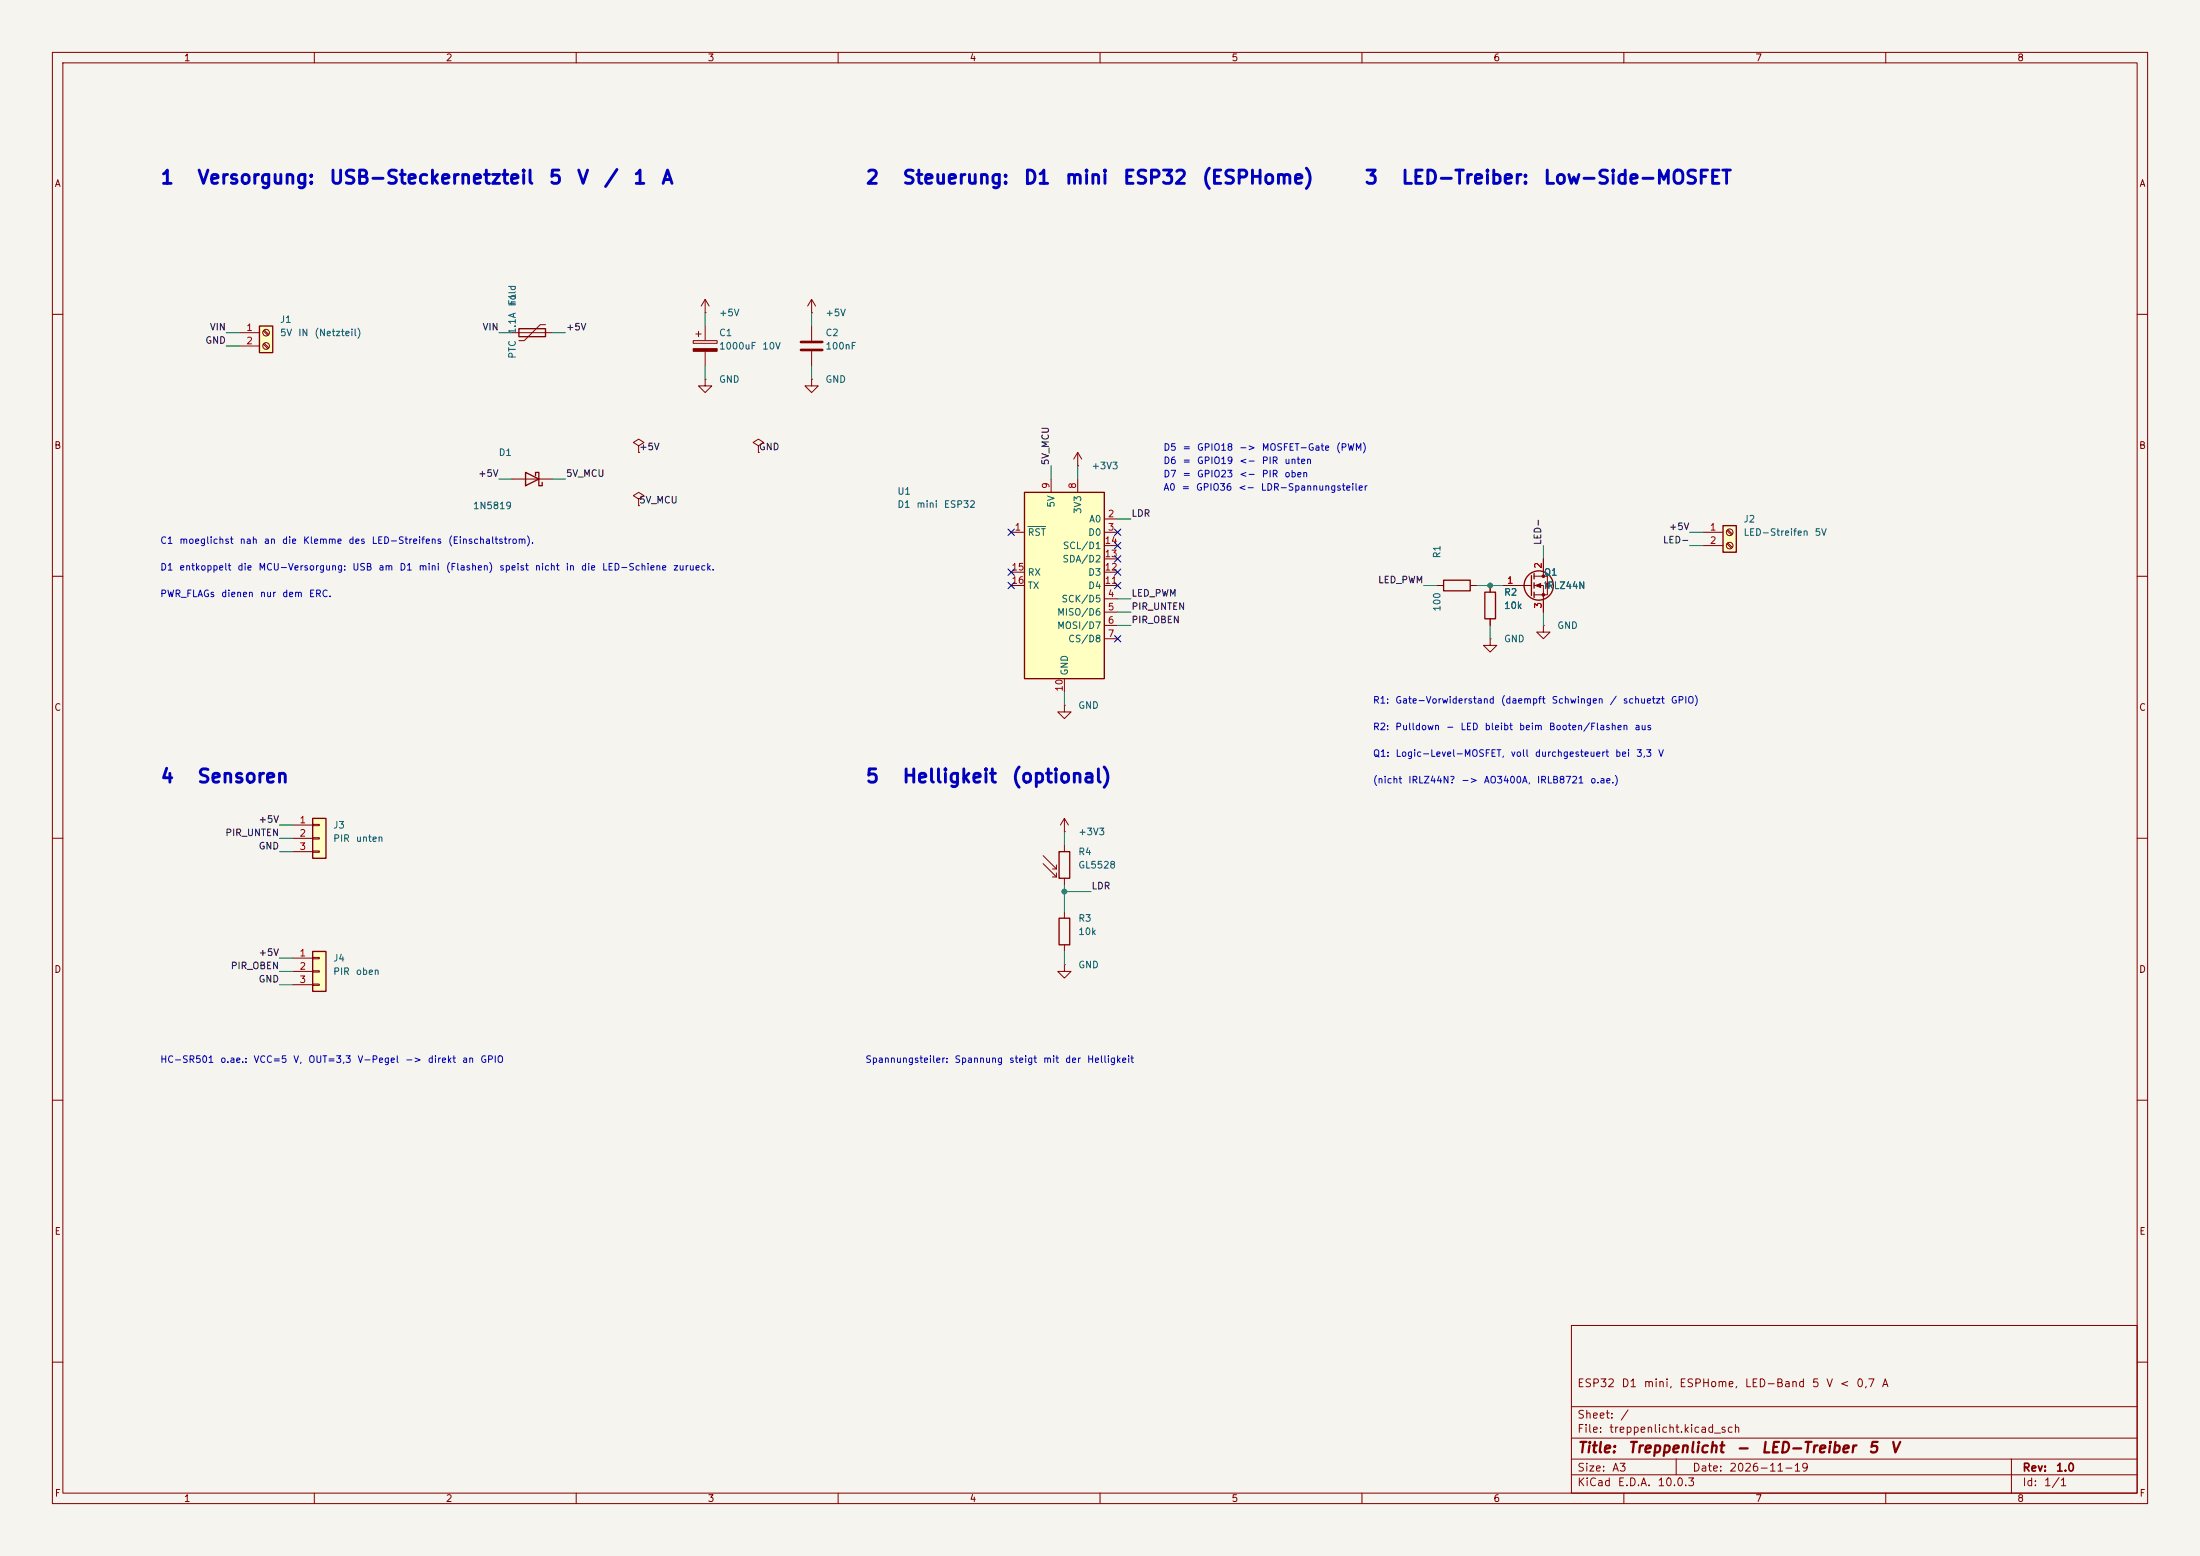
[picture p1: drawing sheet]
<svg xmlns="http://www.w3.org/2000/svg" width="420mm" height="297mm" viewBox="0 0 420 297" stroke-linecap="round" stroke-linejoin="round" font-family="sans-serif">
<path d="M0 0h420v297h-420z" fill="#f5f4ef" stroke="#f5f4ef" stroke-width=".19"/>
<g fill="none" stroke="#840000" stroke-width=".19">
<path d="M10 10h400v277h-400zM12 12h396v273h-396zM60 10v2M110 10v2M160 10v2M210 10v2M260 10v2M310 10v2M360 10v2M10 60h2M408 60h2M10 110h2"/>
<path d="M408 110h2M10 160h2M408 160h2M10 210h2M408 210h2M300 253h108v32h-108zM10 260h2M300 278.5h108M300 274.5h108M300 268.5h108M320 278.5v3M384 278.5v6.5"/>
<path d="M408 260h2M60 285v2M110 285v2M160 285v2M210 285v2M260 285v2M300 281.5h108M310 285v2M360 285v2"/>
</g>
<path d="M328.9 100.3h2.6v5.1h-2.6z" fill="#ffffc2"/>
<path d="M328.9 100.3h2.6v5.1h-2.6z" fill="none" stroke="#840000" stroke-width=".25"/>
<g fill="none" stroke="#840000" stroke-width=".19">
<path d="M154.9 59.7h.1M154.9 57.2l-.7 1.2M154.9 57.2l.8 1.2M154.9 57.2v2.5M325.1 101.6h3.8M325.1 104.1h3.8M329.7 101.3l.8 .8M329.7 103.8l.8 .8M329.8 101.1l.9 .8M329.8 103.6l.9 .9"/>
<circle cx="330.2" cy="104.1" r=".63"/>
<circle cx="330.2" cy="101.6" r=".63"/>
</g>
<path d="M49.5 62.2h2.6v5.1h-2.6z" fill="#ffffc2"/>
<g fill="none" stroke="#840000" stroke-width=".25">
<path d="M49.5 62.2h2.6v5.1h-2.6zM292.4 109.9v3.8M292.9 109.5v1M292.9 111.3v1M292.9 113v1"/>
<circle cx="293.8" cy="111.8" r="2.79"/>
</g>
<g fill="none" stroke="#840000" stroke-width=".19">
<path d="M45.7 63.5h3.8M45.7 66h3.8M50.3 63.2l.8 .8M50.3 65.7l.8 .8M50.4 63l.9 .8M50.4 65.5l.9 .9M154.9 72.4v1.3h1.3l-1.3 1.2-1.2-1.2h1.2M154.9 72.4h.1M287 111.8h5.4M292.9 110h2.5v3.5h-2.5M292.9 111.8h1.7v5M294.6 119.4v1.3h1.3l-1.3 1.2-1.2-1.2h1.2"/>
<path d="M294.6 119.4h.1M294.6 106.7v3.3M294.9 111.3l1 .2M295.4 111.4l.4 .6h-.8z"/>
<circle cx="50.8" cy="66" r=".63"/>
<circle cx="50.8" cy="63.5" r=".63"/>
</g>
<g fill="#840000" stroke="#840000" stroke-width=".19">
<path d="M293.1 111.8l1-.4v.7z"/>
<circle cx="294.6" cy="110" r=".25"/>
<circle cx="294.6" cy="113.5" r=".25"/>
</g>
<path d="M59.7 156.2h2.5v7.6h-2.5z" fill="#ffffc2"/>
<path d="M100.3 90.2l2.6 1.2-2.6 1.3zM102.2 90.8v-.6h.7v2.5h.6v-.6M275.6 110.7h5.1v2.1h-5.1zM283.5 113h2v5.1h-2zM59.7 156.2h2.5v7.6h-2.5zM202.2 175.3h2v5h-2z" fill="none" stroke="#840000" stroke-width=".25"/>
<g fill="none" stroke="#840000" stroke-width=".19">
<path d="M97.8 91.4h7.6M274.3 111.8h1.3M280.7 111.8h1.2M284.5 111.8v1.2M284.5 118.1v1.3M284.5 121.9v1.3h1.2l-1.2 1.3-1.3-1.3h1.3M284.5 121.9h.1M55.9 157.5h3.8M59.7 157.4h1.3v.2h-1.3zM59.7 159.9h1.3v.2h-1.3zM55.9 160h3.8M55.9 162.6h3.8"/>
<path d="M59.7 162.4h1.3v.3h-1.3zM203.2 174v1.3M203.2 184.2v1.2h1.3l-1.3 1.3-1.3-1.3h1.3M203.2 184.2h.1M203.2 180.3v1.3"/>
</g>
<path d="M59.7 181.6h2.5v7.6h-2.5z" fill="#ffffc2"/>
<path d="M59.7 181.6h2.5v7.6h-2.5z" fill="none" stroke="#840000" stroke-width=".25"/>
<path d="M55.9 182.9h3.8M55.9 185.4h3.8M55.9 188h3.8M59.7 182.8h1.3v.2h-1.3zM59.7 185.3h1.3v.2h-1.3zM59.7 187.8h1.3v.3h-1.3z" fill="none" stroke="#840000" stroke-width=".19"/>
<path d="M195.6 94h15.2v35.5h-15.2z" fill="#ffffc2"/>
<path d="M99.1 62.7h5v1.6h-5zM195.6 94h15.2v35.5h-15.2zM202.2 162.6h2v5h-2z" fill="none" stroke="#840000" stroke-width=".25"/>
<g fill="none" stroke="#840000" stroke-width=".19">
<path d="M134.6 59.7h.1M134.6 57.2l-.7 1.2M134.6 57.2l.8 1.2M134.6 57.2v2.5M97.8 63.5h7.6M104.1 62h-1l-3 3h-1M132.3 65h4.6v.5h-4.6zM132.8 63.8h1.1M133.3 63.2v1.1M134.6 72.4v1.3h1.3l-1.3 1.2-1.3-1.2h1.3M134.6 72.4h.1M134.6 62.2v2.8"/>
<path d="M134.6 67.1v2.8M154.9 62.2v2.8M154.9 67.1v2.8M121.9 95.3l1-.7-1-.6-1 .6 1 .7v1.2M121.9 96.5h.1M121.9 85.1l1-.6-1-.7-1 .7 1 .6v1.3M121.9 86.4h.1M144.8 85.1l1-.6-1-.7-1 .7 1 .6v1.3M144.8 86.4h.1M200.7 91.4v2.6M205.7 88.9h.1M205.7 86.4v2.5"/>
<path d="M205.7 91.4v2.6M205.7 86.4l-.7 1.2M205.7 86.4l.8 1.2M210.8 99.1h2.6M193 101.6h2.6M193 111.8h2.6M193 109.2h2.6M210.8 101.6h2.6M210.8 114.3h2.6M210.8 116.8h2.6M210.8 119.4h2.6M210.8 111.8h2.6"/>
<path d="M210.8 109.2h2.6M210.8 106.7h2.6M210.8 104.1h2.6M284.5 111.8v1.2M284.5 118.1v1.3M287 111.8h2.6M294.6 106.7v2.5M294.6 114.3v2.5M203.2 134.6v1.3h1.3l-1.3 1.3-1.3-1.3h1.3M203.2 134.6h.1M203.2 129.5v2.6M210.8 121.9h2.6"/>
<path d="M203.2 158.8h.1M203.2 156.2v2.6M203.2 156.2l-.8 1.3M203.2 156.2l.8 1.3M199.1 163.3l2.6 2.6M199.1 164.8l2.6 2.6M200.9 165.9h.8M200.9 167.4h.8M201.7 165.1v.8M201.7 166.6v.8M203.2 161.3v1.3M203.2 167.6v1.3"/>
</g>
<path d="M196.2 100.5h3.4" fill="none" stroke="#006464" stroke-width=".19"/>
<path d="M132.3 66.5h4.6v.6h-4.6z" fill="#840000" stroke="#840000" stroke-width=".19"/>
<path d="M152.9 65.3h4.1M152.9 66.8h4.1" fill="none" stroke="#840000" stroke-width=".51"/>
<g fill="none" stroke="#009600" stroke-width=".19">
<path d="M134.6 59.7v2.5M154.9 59.7v2.5M43.2 63.5h2.5M43.2 66h2.5M95.2 63.5h2.6M105.4 63.5h2.5M134.6 69.9v2.5M154.9 69.9v2.5M95.2 91.4h2.6M105.4 91.4h2.5M200.7 88.9v2.5M205.7 88.9v2.5"/>
<path d="M213.4 99.1h2.5M213.4 114.3h2.5M213.4 116.8h2.5M213.4 119.4h2.5M271.8 111.8h2.5M281.9 111.8h5.1M284.5 119.4v2.5M294.6 104.1v2.6M294.6 116.8v2.6M322.6 101.6h2.5M322.6 104.1h2.5M203.2 132.1v2.5"/>
<path d="M53.3 157.5h2.6M203.2 158.8v2.5M53.3 162.6h2.6M53.3 160h2.6M203.2 168.9v5.1M203.2 170.2h5.1M53.3 185.4h2.6M53.3 188h2.6M53.3 182.9h2.6M203.2 181.6v2.6"/>
</g>
<g fill="none" stroke="#000084" stroke-width=".19">
<path d="M192.4 111.2l1.2 1.2M192.4 108.6l1.2 1.2M192.4 101l1.2 1.2M193.6 111.2l-1.2 1.2M193.6 108.6l-1.2 1.2M193.6 101l-1.2 1.2M212.8 103.5l1.2 1.2M212.8 101l1.2 1.2M212.8 106.1l1.2 1.2M212.8 111.2l1.2 1.2M212.8 108.6l1.2 1.2M214 103.5l-1.2 1.2"/>
<path d="M214 101l-1.2 1.2M214 106.1l-1.2 1.2M214 111.2l-1.2 1.2M214 108.6l-1.2 1.2M212.8 121.3l1.2 1.2M214 121.3l-1.2 1.2"/>
</g>
<g fill="#009600" stroke="#009600" stroke-width=".19">
<circle cx="203.2" cy="170.2" r=".46"/>
<circle cx="284.5" cy="111.8" r=".46"/>
</g>
<g font-size="2.5" fill="#0000c2">
<text x="30.5" y="35.8">1</text>
<text x="37.5" y="35.8">Versorgung:</text>
<text x="62.7" y="35.8">USB-Steckernetzteil</text>
<text x="104.6" y="35.8">5</text>
<text x="110" y="35.8">V</text>
<text x="115.1" y="35.8">/</text>
<text x="120.7" y="35.8">1</text>
<text x="126.1" y="35.8">A</text>
<text x="165.1" y="35.8">2</text>
<text x="172.1" y="35.8">Steuerung:</text>
<text x="195.3" y="35.8">D1</text>
<text x="203.2" y="35.8">mini</text>
<text x="214.2" y="35.8">ESP32</text>
<text x="229.3" y="35.8">(ESPHome)</text>
<text x="260.3" y="35.8">3</text>
<text x="267.4" y="35.8">LED-Treiber:</text>
<text x="294.5" y="35.8">Low-Side-MOSFET</text>
<text x="30.5" y="150.1">4</text>
<text x="37.5" y="150.1">Sensoren</text>
<text x="165.1" y="150.1">5</text>
<text x="172.1" y="150.1">Helligkeit</text>
<text x="193" y="150.1">(optional)</text>
</g>
<g font-size="2" fill="#840000">
<text x="301" y="277.8">Title:</text>
<text x="310.7" y="277.8">Treppenlicht</text>
<text x="331.3" y="277.8">-</text>
<text x="336.1" y="277.8">LED-Treiber</text>
<text x="356.5" y="277.8">5</text>
<text x="360.7" y="277.8">V</text>
</g>
<g font-size="1.5" fill="#840000">
<text x="301" y="265.1">ESP32</text>
<text x="309.4" y="265.1">D1</text>
<text x="313.7" y="265.1">mini,</text>
<text x="320.5" y="265.1">ESPHome,</text>
<text x="333" y="265.1">LED-Band</text>
<text x="345.8" y="265.1">5</text>
<text x="348.5" y="265.1">V</text>
<text x="351.1" y="265.1">&lt;</text>
<text x="354.2" y="265.1">0,7</text>
<text x="359.1" y="265.1">A</text>
<text x="301" y="273.8">File:</text>
<text x="301" y="271.1">Sheet:</text>
<text x="307.1" y="273.8">treppenlicht.kicad_sch</text>
<text x="309.2" y="271.1">/</text>
<text x="301" y="281.2">Size:</text>
<text x="307.6" y="281.2">A3</text>
<text x="323" y="281.2">Date:</text>
<text x="330" y="281.2">2026-11-19</text>
<text x="386" y="281.2">Rev:</text>
<text x="392.4" y="281.2">1.0</text>
<text x="301" y="284">KiCad</text>
<text x="308.7" y="284">E.D.A.</text>
<text x="316.3" y="284">10.0.3</text>
<text x="386" y="284">Id:</text>
<text x="390.1" y="284">1/1</text>
</g>
<g font-size="1.3" fill="#840000">
<text x="35" y="12">1</text>
<text x="85" y="12">2</text>
<text x="135" y="12">3</text>
<text x="185" y="12">4</text>
<text x="235" y="12">5</text>
<text x="285" y="12">6</text>
<text x="335" y="12">7</text>
<text x="385" y="12">8</text>
<text x="10.3" y="36">A</text>
<text x="408.3" y="36">A</text>
<text x="10.3" y="86">B</text>
<text x="408.2" y="86">B</text>
<text x="10.3" y="136">C</text>
<text x="408.2" y="136">C</text>
<text x="10.3" y="186">D</text>
<text x="408.2" y="186">D</text>
<text x="10.3" y="236">E</text>
<text x="408.3" y="236">E</text>
<text x="10.3" y="286">F</text>
<text x="35" y="287">1</text>
<text x="85" y="287">2</text>
<text x="135" y="287">3</text>
<text x="185" y="287">4</text>
<text x="235" y="287">5</text>
<text x="285" y="287">6</text>
<text x="335" y="287">7</text>
<text x="385" y="287">8</text>
<text x="408.3" y="286">F</text>
</g>
<g font-size="1.3" fill="#006464">
<text x="98.8" y="58.6" transform="rotate(-90 98.8 58.6)">hold</text>
<text x="98.8" y="58.4" transform="rotate(-90 98.8 58.4)">F1</text>
<text x="53.3" y="61.9">J1</text>
<text x="53.3" y="64.5">5V</text>
<text x="56.8" y="64.5">IN</text>
<text x="59.9" y="64.5">(Netzteil)</text>
<text x="98.8" y="63.9" transform="rotate(-90 98.8 63.9)">1.1A</text>
<text x="137.2" y="60.7">+5V</text>
<text x="137.2" y="64.5">C1</text>
<text x="157.5" y="60.7">+5V</text>
<text x="157.5" y="64.5">C2</text>
<text x="98.8" y="68.6" transform="rotate(-90 98.8 68.6)">PTC</text>
<text x="137.2" y="67">1000uF</text>
<text x="145.4" y="67">10V</text>
<text x="157.5" y="67">100nF</text>
<text x="137.2" y="73.4">GND</text>
<text x="157.5" y="73.4">GND</text>
<text x="95.1" y="87.3">D1</text>
<text x="208.3" y="89.9">+3V3</text>
<text x="171.2" y="94.7">U1</text>
<text x="90.2" y="97.5">1N5819</text>
<text x="171.2" y="97.2">D1</text>
<text x="174.9" y="97.2">mini</text>
<text x="180.1" y="97.2">ESP32</text>
<text x="201.6" y="97" transform="rotate(-90 201.6 97)">5V</text>
<text x="206.7" y="98.2" transform="rotate(-90 206.7 98.2)">3V3</text>
<text x="207.8" y="100">A0</text>
<text x="332.7" y="100">J2</text>
<text x="196.1" y="102.6">RST</text>
<text x="202.7" y="107.7">SDA/D2</text>
<text x="202.8" y="105.1">SCL/D1</text>
<text x="207.6" y="102.6">D0</text>
<text x="275.3" y="106.7" transform="rotate(-90 275.3 106.7)">R1</text>
<text x="332.7" y="102.6">LED-Streifen</text>
<text x="346.3" y="102.6">5V</text>
<text x="196.1" y="110.2">RX</text>
<text x="196.1" y="112.7">TX</text>
<text x="207.6" y="112.7">D4</text>
<text x="207.6" y="110.2">D3</text>
<text x="294.6" y="112.7">IRLZ44N</text>
<text x="294.6" y="110.2">Q1</text>
<text x="201.7" y="117.8">MISO/D6</text>
<text x="202.5" y="115.3">SCK/D5</text>
<text x="275.3" y="116.8" transform="rotate(-90 275.3 116.8)">100</text>
<text x="287" y="114">R2</text>
<text x="287" y="116.5">10k</text>
<text x="201.7" y="120.4">MOSI/D7</text>
<text x="203.8" y="122.9">CS/D8</text>
<text x="287" y="122.9">GND</text>
<text x="297.2" y="120.4">GND</text>
<text x="204.2" y="129" transform="rotate(-90 204.2 129)">GND</text>
<text x="205.7" y="135.6">GND</text>
<text x="63.5" y="158.5">J3</text>
<text x="63.5" y="161">PIR</text>
<text x="67.8" y="161">unten</text>
<text x="205.7" y="159.7">+3V3</text>
<text x="205.7" y="163.5">R4</text>
<text x="205.7" y="166.1">GL5528</text>
<text x="205.7" y="176.2">R3</text>
<text x="205.7" y="178.8">10k</text>
<text x="63.5" y="183.9">J4</text>
<text x="205.7" y="185.1">GND</text>
<text x="63.5" y="186.4">PIR</text>
<text x="67.8" y="186.4">oben</text>
</g>
<g font-size="1.3" fill="#0f0f0f">
<text x="39.1" y="65.9">GND</text>
<text x="40" y="63.4">VIN</text>
<text x="92" y="63.4">VIN</text>
<text x="107.9" y="63.4">+5V</text>
<text x="121.9" y="86.2">+5V</text>
<text x="144.8" y="86.2">GND</text>
<text x="200.5" y="88.9" transform="rotate(-90 200.5 88.9)">5V_MCU</text>
<text x="91.2" y="91.3">+5V</text>
<text x="107.9" y="91.3">5V_MCU</text>
<text x="121.9" y="96.4">5V_MCU</text>
<text x="215.9" y="98.9">LDR</text>
<text x="318.5" y="101.5">+5V</text>
<text x="294.5" y="104.1" transform="rotate(-90 294.5 104.1)">LED-</text>
<text x="317.4" y="104">LED-</text>
<text x="263" y="111.6">LED_PWM</text>
<text x="215.9" y="114.2">LED_PWM</text>
<text x="215.9" y="119.3">PIR_OBEN</text>
<text x="215.9" y="116.7">PIR_UNTEN</text>
<text x="42.9" y="159.9">PIR_UNTEN</text>
<text x="49.3" y="157.4">+5V</text>
<text x="49.3" y="162.4">GND</text>
<text x="208.3" y="170.1">LDR</text>
<text x="43.9" y="185.3">PIR_OBEN</text>
<text x="49.3" y="182.8">+5V</text>
<text x="49.3" y="187.8">GND</text>
</g>
<g font-size="1.3" fill="#a90000">
<text x="46.9" y="63.5">1</text>
<text x="46.9" y="66">2</text>
<text x="200.6" y="93.4" transform="rotate(-90 200.6 93.4)">9</text>
<text x="205.7" y="93.4" transform="rotate(-90 205.7 93.4)">8</text>
<text x="193.6" y="101.6">1</text>
<text x="211.4" y="99">2</text>
<text x="211.4" y="101.6">3</text>
<text x="326.3" y="101.6">1</text>
<text x="210.8" y="106.7">13</text>
<text x="210.8" y="104.1">14</text>
<text x="326.3" y="104.1">2</text>
<text x="193" y="109.2">15</text>
<text x="193" y="111.7">16</text>
<text x="210.8" y="111.7">11</text>
<text x="210.8" y="109.2">12</text>
<text x="287.6" y="111.7">1</text>
<text x="294.6" y="108.7" transform="rotate(-90 294.6 108.7)">2</text>
<text x="211.4" y="114.3">4</text>
<text x="211.4" y="116.8">5</text>
<text x="211.4" y="119.4">6</text>
<text x="294.6" y="116.3" transform="rotate(-90 294.6 116.3)">3</text>
<text x="211.4" y="121.9">7</text>
<text x="203.2" y="132.1" transform="rotate(-90 203.2 132.1)">10</text>
<text x="57.1" y="157.5">1</text>
<text x="57.1" y="160">2</text>
<text x="57.1" y="162.5">3</text>
<text x="57.1" y="182.9">1</text>
<text x="57.1" y="185.4">2</text>
<text x="57.1" y="187.9">3</text>
</g>
<g font-size="1.3" fill="#0000c2">
<text x="222" y="88.9">D6</text>
<text x="222" y="86.3">D5</text>
<text x="225.7" y="88.9">=</text>
<text x="225.7" y="86.3">=</text>
<text x="228.4" y="88.9">GPIO19</text>
<text x="228.4" y="86.3">GPIO18</text>
<text x="236.5" y="88.9">&lt;-</text>
<text x="236.5" y="86.3">-&gt;</text>
<text x="240.8" y="88.9">PIR</text>
<text x="240.8" y="86.3">MOSFET-Gate</text>
<text x="245.1" y="88.9">unten</text>
<text x="254.9" y="86.3">(PWM)</text>
<text x="222" y="94">A0</text>
<text x="222" y="91.4">D7</text>
<text x="225.5" y="94">=</text>
<text x="225.7" y="91.4">=</text>
<text x="228.2" y="94">GPIO36</text>
<text x="228.4" y="91.4">GPIO23</text>
<text x="236.3" y="94">&lt;-</text>
<text x="236.5" y="91.4">&lt;-</text>
<text x="240.6" y="94">LDR-Spannungsteiler</text>
<text x="240.8" y="91.4">PIR</text>
<text x="245.1" y="91.4">oben</text>
<text x="30.5" y="104.1">C1</text>
<text x="34.1" y="104.1">moeglichst</text>
<text x="45.6" y="104.1">nah</text>
<text x="50.3" y="104.1">an</text>
<text x="53.7" y="104.1">die</text>
<text x="57.7" y="104.1">Klemme</text>
<text x="66.4" y="104.1">des</text>
<text x="70.8" y="104.1">LED-Streifens</text>
<text x="85.4" y="104.1">(Einschaltstrom).</text>
<text x="30.5" y="109.2">D1</text>
<text x="34.1" y="109.2">entkoppelt</text>
<text x="45.2" y="109.2">die</text>
<text x="49.2" y="109.2">MCU-Versorgung:</text>
<text x="67.2" y="109.2">USB</text>
<text x="72.1" y="109.2">am</text>
<text x="76.1" y="109.2">D1</text>
<text x="79.8" y="109.2">mini</text>
<text x="85" y="109.2">(Flashen)</text>
<text x="95.2" y="109.2">speist</text>
<text x="102" y="109.2">nicht</text>
<text x="107.9" y="109.2">in</text>
<text x="110.8" y="109.2">die</text>
<text x="114.8" y="109.2">LED-Schiene</text>
<text x="128.4" y="109.2">zurueck.</text>
<text x="30.5" y="114.3">PWR_FLAGs</text>
<text x="42.1" y="114.3">dienen</text>
<text x="49.5" y="114.3">nur</text>
<text x="53.8" y="114.3">dem</text>
<text x="58.9" y="114.3">ERC.</text>
<text x="262" y="134.6">R1:</text>
<text x="266.3" y="134.6">Gate-Vorwiderstand</text>
<text x="286.4" y="134.6">(daempft</text>
<text x="296.1" y="134.6">Schwingen</text>
<text x="307.2" y="134.6">/</text>
<text x="309.7" y="134.6">schuetzt</text>
<text x="318.9" y="134.6">GPIO)</text>
<text x="262" y="139.7">R2:</text>
<text x="266.3" y="139.7">Pulldown</text>
<text x="276" y="139.7">-</text>
<text x="278.7" y="139.7">LED</text>
<text x="283.3" y="139.7">bleibt</text>
<text x="289.9" y="139.7">beim</text>
<text x="295.6" y="139.7">Booten/Flashen</text>
<text x="311.9" y="139.7">aus</text>
<text x="262" y="144.8">Q1:</text>
<text x="262" y="149.8">(nicht</text>
<text x="266.3" y="144.8">Logic-Level-MOSFET,</text>
<text x="268.7" y="149.8">IRLZ44N?</text>
<text x="278.9" y="149.8">-&gt;</text>
<text x="283.2" y="149.8">AO3400A,</text>
<text x="288.3" y="144.8">voll</text>
<text x="292.9" y="144.8">durchgesteuert</text>
<text x="293.3" y="149.8">IRLB8721</text>
<text x="303.5" y="149.8">o.ae.)</text>
<text x="308.2" y="144.8">bei</text>
<text x="312.2" y="144.8">3,3</text>
<text x="316.4" y="144.8">V</text>
<text x="30.5" y="203.2">HC-SR501</text>
<text x="41.9" y="203.2">o.ae.:</text>
<text x="48.3" y="203.2">VCC=5</text>
<text x="55.9" y="203.2">V,</text>
<text x="58.7" y="203.2">OUT=3,3</text>
<text x="68.1" y="203.2">V-Pegel</text>
<text x="77.2" y="203.2">-&gt;</text>
<text x="81.6" y="203.2">direkt</text>
<text x="88.1" y="203.2">an</text>
<text x="91.6" y="203.2">GPIO</text>
<text x="165.1" y="203.2">Spannungsteiler:</text>
<text x="182.1" y="203.2">Spannung</text>
<text x="192.5" y="203.2">steigt</text>
<text x="199" y="203.2">mit</text>
<text x="203.2" y="203.2">der</text>
<text x="207.4" y="203.2">Helligkeit</text>
</g>
</svg>
